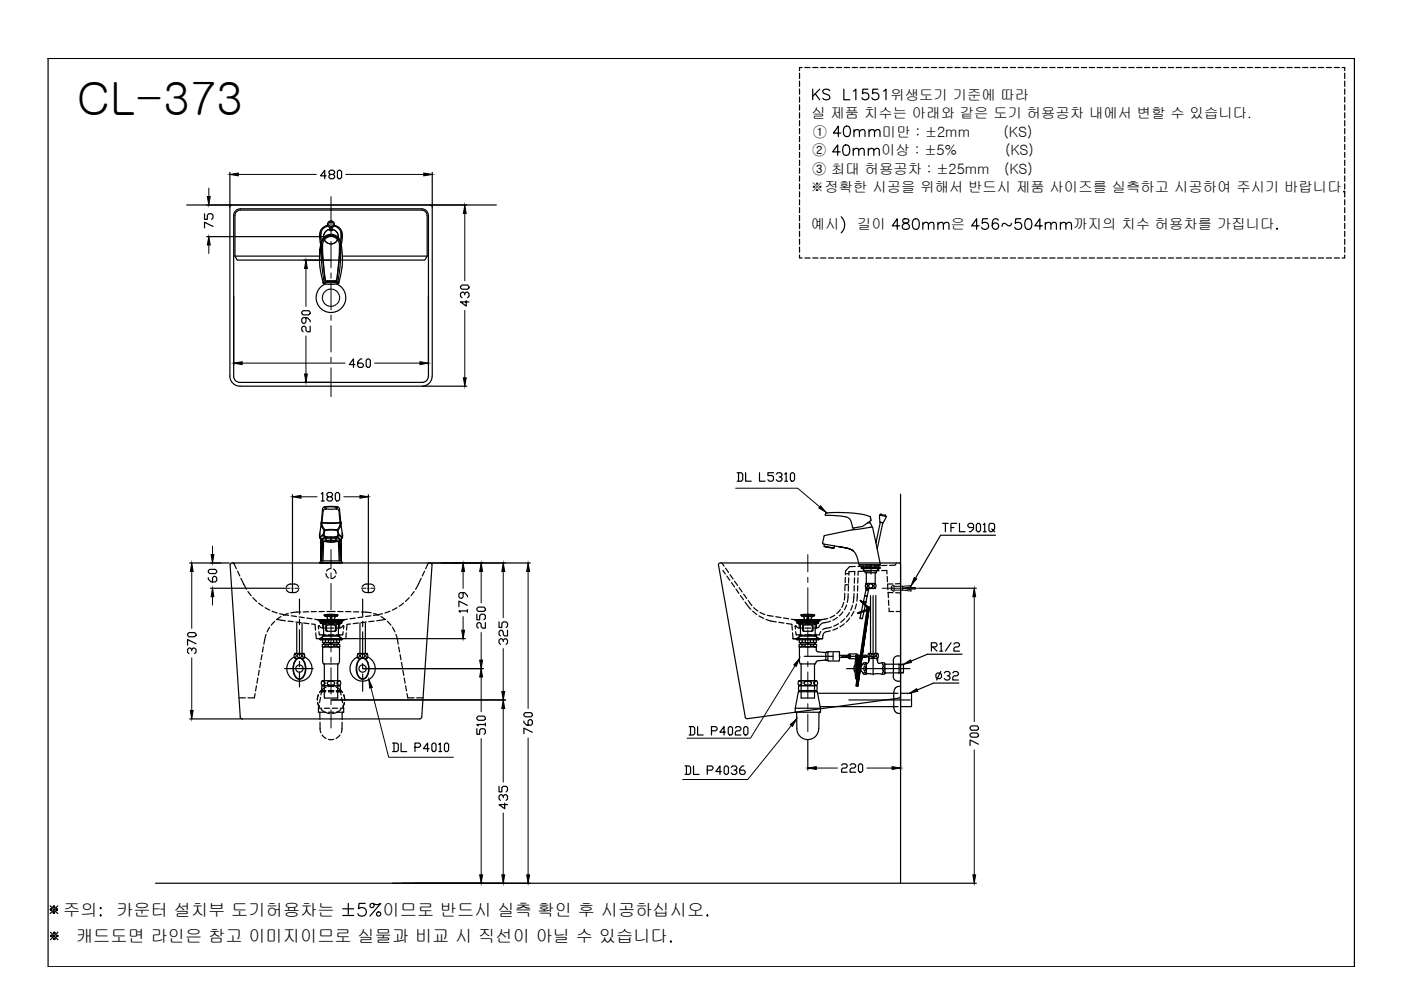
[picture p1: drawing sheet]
<svg xmlns="http://www.w3.org/2000/svg" width="297mm" height="210mm" viewBox="0 0 297 210" stroke-linecap="round" stroke-linejoin="round" font-family="sans-serif">
<g fill="none" stroke="#000" stroke-width=".21">
<path d="M70.2 41.7v6.1M70.2 48.9v1.2M70.2 51.2v5.6M70.2 57.9v1.1M70.2 60.1v5.6M70.2 66.8v1.1M70.2 69.1v5.5M70.2 75.7v1.2M70.2 78v6.1M70.2 116.5v3.9M171.3 117.6v3.7M70.2 121.5v1.1"/>
<path d="M70.2 123.7v5.6M70.2 130.4v1.1M70.2 132.6v5.6M70.2 139.3v1.1M171.3 122.4v1.1M171.3 124.6v5.6M171.3 131.3v1.1M171.3 133.5v5.6M70.2 141.6v5.6M70.2 148.3v1.1M70.2 150.5v3.9M171.3 140.3v1.1"/>
<path d="M171.3 142.5v5.6M171.3 149.2v1.1M171.3 151.4v3.7"/>
</g>
<!-- layer: 0 -->
<g fill="#000" stroke="#000" stroke-width=".21">
<path d="M48.7 37l1.8-.3v.6zM89.8 36.7l1.8 .3-1.8 .3zM44 41.7h.6l-.3 1.8zM44.3 50.2l.3 1.8h-.6zM64.9 55.1l.3 1.8h-.6zM98.5 43.5l.3 1.8h-.6zM49.5 77l1.8-.3v.6zM64.6 79.3h.6l-.3 1.8zM89 76.7l1.8 .3-1.8 .3zM98.2 80.1h.6l-.3 1.8zM44.8 117.6h.6l-.3 1.8zM62 105.3l1.8-.3v.6z"/>
<path d="M76.3 105l1.8 .3-1.8 .3zM174 107.3l1.2 1.3-1.6-.9zM40.7 119.4l.3 1.8h-.6zM45.1 124.7l.3 1.8h-.6zM98.2 119.4l.3 1.8h-.6zM97.9 133.6h.6l-.3 1.8zM102 119.4l.3 1.8h-.6zM101.7 140h.6l-.3 1.8zM106.7 119.4l.3 1.8h-.6zM112 119.4l.3 1.8h-.6zM206.6 124.7l.3 1.8h-.6zM40.4 150.6h.6l-.3 1.8z"/>
<path d="M78.2 144.1l.7 1.6-.5 .2zM102 141.8l.3 1.7h-.6zM106.4 146.6h.6l-.3 1.8zM106.7 148.4l.3 1.8h-.6zM167.5 153.6l1.4-1.2-.9 1.6zM169.5 139.6l-.7 1.7-.5-.3zM191.5 140.9l1.6-1 .2 .5zM192.8 147l1.5-1 .3 .6zM171.3 162.8l1.8-.3v.6zM189.1 162.5l1.8 .3-1.8 .3zM101.7 185.5h.6l-.3 1.8zM106.4 185.5h.6l-.3 1.8z"/>
<path d="M111.7 185.5h.6l-.3 1.8zM206.3 185.5h.6l-.3 1.8z"/>
</g>
<g fill="none" stroke="#000" stroke-width=".21">
<path d="M44.3 39.9v1.8M50.5 37h16.6M73.3 37h16.5M44.3 52v1.7M64.9 56.9v8.1M98.5 45.3v14.2M51.3 77h21.9M64.9 71.2v8.1M79.4 77h9.6M98.5 65.8v14.3M45.1 115.8v1.8M63.8 105.3h3.4"/>
<path d="M72.9 105.3h3.4M156 103.5h13.1l4.7 4M186.2 119.9v1.1M40.7 121.2v12M40.7 139.5v11.1M45.1 126.5v1.8M60.6 124.7h.9M61.8 124.7h.4M62 123.7v2M62.5 124.7h1M68.4 132.3v.9h1.8M68.4 134.6v.8"/>
<path d="M76.7 124.7h.9M77.9 124.7h.4M78.1 123.7v2M78.6 124.7h.9M98.2 121.2v3.6M98.2 130.7v2.9M102 121.2v6.6M102 134.1v5.9M106.7 121.2v9.8M106.7 137.5v9.1M112 121.2v29M206.6 126.5v26.5"/>
<path d="M78.6 145.8l3.8 14.8h13.7M102 143.5v7.4M102 156.6v28.9M106.7 150.2v15.6M112 156.4v29.1M167.8 153.8l-9.3 11.5h-13.8M168.6 141.1l-9.5 15.4h-13.4M206.6 159v26.5M106.7 172.4v13.1M173.1 162.8h4.4M183.8 162.8h5.3"/>
</g>
<g fill="none" stroke="#000" stroke-width=".25">
<path d="M48.7 36.5v7.3M91.6 36.5v7.3M43.8 43.5h5.3M43.8 50.2h24.7M48.7 43.9l.2-.4h.3h42.2l.2 .4v35.8a2.15 2.15 0 0 1-2.1 2.2M48.7 43.9v35.8a2.15 2.15 0 0 0 2.2 2.2M49.8 54.3h18M51 44.3a1.43 1.43 0 0 0-1.5 1.4M51 44.5a1.15 1.15 0 0 0-1.2 1.2M64.4 55.1h5.7M72.6 54.3h18M89.4 44.3a1.43 1.43 0 0 1 1.4 1.4"/>
<path d="M89.4 44.5a1.15 1.15 0 0 1 1.1 1.2M90.8 45.7v34.1M91.3 43.5h7.7M49.5 62.9v14.6M68.4 63.1v.4M68.4 62.6v.4M68.6 62.2l-.1 .2M68.6 64.1l.3 .3M69 61.8l-.3 .2M69 64.5l.3 .2M69.4 61.5l-.3 .1M69.4 64.8l.4 .1"/>
<path d="M69.9 61.3l-.3 .1M69.9 64.9h.4M70.1 61.3h.3M70.6 61.3l.3 .2M70.8 64.8l-.3 .1M71.1 61.5l.3 .3M71.2 64.6l-.3 .2M71.5 61.9l.2 .2M71.6 64.2l-.2 .3M71.8 62.3l.1 .3M71.9 63.8l-.2 .3M72 63.3l-.1 .3"/>
<path d="M72 62.8v.3M64.4 81.1h5.7M89.6 81.9h9.4M40.2 119.4h6.6M49.5 119.4l.6 1.2M62 104.9v20.5M78.1 104.9v20.5M90.8 119.4l-.6 1.2M90.9 119.4h21.5M152.8 119.3a.46 .46 0 0 0-.5 .6M153 119.4l.5 .6M186.4 119.9l-1.2 .1"/>
<path d="M188 119.9h-1.1M190 119.4l-.2 .4-1.2 .1M190.7 119.4l.2 .2M190.9 104.8v82.5h-157.9M44.6 124.7h16M50.4 121.1l.4 1M51.1 122.6l1.2 2.4M52.6 125.4l.6 .9M53.6 126.7l.8 .8M54.8 127.9l.9 .6M55.6 138.8l-.3 1.1M55.8 137.1l-.2 1.1"/>
<path d="M56.2 128.8l1 .6M56.4 134.5l-.5 2.1M57.2 133l-.6 1M57.7 129.6l1.1 .4M58.2 131.7l-.7 .9M59.3 130.1l1.9 .4M59.6 130.7l-.9 .6 1.8 .3M61.1 131.7l1.1 .1M61.1 130.1l-1 .4M61.8 130.6l1.1 .1M62.7 131.9l1.1 .1M63.3 125l-.2 .4-.6 .2h-1.3l-.5-.6"/>
<path d="M63.3 124.4l-.5-.5-1.2-.1-.6 .3-.3 .4M63.4 130.8l1.1 .2M63.7 129.8l-2 .1M64.4 132.1l1.1 .1M65.1 131l1.1 .2M65.4 129.7h-1.1M66.1 132.3l.7 .1 .1 1.2M66.7 131.3l.7 .1M66.9 134.2l.2 1.2h1.1M67.1 129.7h-1.1M67.4 131.4h1.1M67.4 131.4l1 .9h.7"/>
<path d="M67.6 133.9l.2 .7h1.3M68.4 133.2l-.8-.5v.7M68.4 132.4h.7M68.8 129.7h-1.2M68.8 131.4h1.4M68.8 135.4h1.1M69.1 121.6l.1 .5 .5 .4M69.3 129.7h1.7M69.6 132.3h1.2M69.6 132.4h1.2M69.6 134.6h1.2M70.2 120.5l-.5 .2-.4 .4"/>
<path d="M70.2 133.2h.6M70.5 135.4h1.1M70.5 131.4h1.1M70.7 120.7l.4 .3 .2 .6M71.1 122.1l-.3 .4-.6 .2M71.3 132.3h.7v.9M71.4 133.2h.6M71.6 129.7h1.1M72 133.2l.8-.5v.7M72 134.6v.8M72.2 131.4h.8M72.8 133.9l-.2 .7h-1.3"/>
<path d="M73 131.4l-1 1h-.7M73.3 129.7h1.1M73.4 134.2l-.1 1.2h-1.1M73.4 135.4h25.3M73.7 131.3l-.7 .1M74.3 132.3l-.7 .1-.1 1.2M75 129.7h1.1M75.3 131l-1.1 .2M76 132.1l-1.1 .1M76.6 129.8l2.1 .1M77 130.8l-1.1 .2M77.7 131.9l-1.1 .1"/>
<path d="M78.6 130.6l-1.1 .1M79.2 130.1l1.1 .4M79.3 131.7l-1.1 .1M79.4 124.4l-.5-.5-1.2-.1-.7 .3-.2 .4M79.4 125l-.2 .4-.7 .2h-1.2l-.5-.6M80.8 130.7l.9 .6M81.1 130.1l-1.9 .4M81.7 131.3l-1.8 .3M82.1 131.7l.8 .9M82.7 129.6l-1.1 .4M83.2 133l.5 1M83.9 134.5l.5 2.1"/>
<path d="M84.2 128.8l-1 .6M84.5 137.1l.2 1.1M84.8 138.8l.2 1.1M85.5 127.9l-.9 .6M86.8 126.7l-.8 .8M87.8 125.4l-.7 .9M89.3 122.6l-1.2 2.4M90 121.1l-.5 1M153.3 120.9l.5 .8M153.8 120.5l.7 .9M154.1 122.1l.6 .9M154.8 121.8l.6 1"/>
<path d="M155.1 123.5l.6 .9M155.7 123.2l.7 .9M156 124.9l.7 .9M156.7 124.6l.6 .9M157 126.3l.6 .9M157.7 126l.6 .9M158 127.6l1.2 1.6M158.6 127.3l.8 1.1M159.6 129.6l.9 .7M159.8 128.8l.9 .7M160.9 130.6l1 .5M161.1 129.8l1.1 .5"/>
<path d="M162.4 131.3l2.2 .6M162.7 130.5l1.2 .2M164.5 130.8l1.1 .1M165.1 131.9l1.1 .2M166.1 131l1.1 .2M166.8 132.2l1.1 .2 .1 1.2M167.8 131.3l.7 .1M168 134.2l.1 1.2h1.4M168.5 131.4h1.1M168.5 131.4l1 .9M168.7 133.9l.2 .7h1.2M169.5 132.3v.9"/>
<path d="M169.5 133.2l-.8-.5-.1 .7M169.5 132.3v.1M169.5 134.6v.8M169.5 132.4h.7M169.5 133.2h.6M169.9 131.4h1.4M169.9 135.4h1.1M170.2 132.3l-.7 .1M170.6 133.2h1.3M170.6 134.6h1.6M170.7 132.3h1.1M170.7 132.4h1.1"/>
<path d="M171.5 131.4h1.2M171.5 135.4h1.2M172.4 132.3h.7M172.5 133.2h.6M173.1 132.3v.9M173.1 132.3v.1M173.1 134.6v.8M173.2 131.4h.9M174 133.9l-.2 .7h-1.3M174.1 131.4l-1 1h-.7M175.5 131.2l-1.4 .2M176 133.8l-.9 .2-.5 .3-.2 1.1h-1.3"/>
<path d="M176.1 131.7l-1.1 .3a2.56 2.56 0 0 0-1.7 1.1l-.2 .1M176.3 133l-1.9 .5M177 130.4l-1 .6M177.5 130.9l-.9 .6M177.6 133.2l-1 .4M177.8 132.3l-1 .5M178.2 129.3l-.8 .8M178.7 129.7l-.7 .9M178.9 127.7l-.4 1.1M179 132.3l-.9 .6M179.1 131.2l-.9 .7M179.1 125.8l-.1 1.4"/>
<path d="M179.2 124.1l-.1 1.1M179.2 124h.7M179.2 122.4v1.1M179.3 121.7h.7M179.5 128.3l-.5 1M179.8 125.9l-.2 1.8M179.9 124.2l-.1 1.1M180 122.5l-.1 1.1M180 121.9v-.7h1.2v.7M180.1 129.9l-.6 .9M180.2 131l-.8 .9M180.8 128.3l-.4 1.1"/>
<path d="M181.1 129.6l-.6 1M181.1 125.9l-.2 1.9M181.1 124.2v1.1M181.2 122.5l-.1 1.1M181.3 120.1h-1.2l-.8 1v.8M181.6 128l-.3 1.1M181.8 125.9l-.1 1.6M181.9 124.2l-.1 1.1M181.9 122.5v1.1M183 120l-1.1 .1M183 121.1h-1l-.1 .9M183.1 120v1.1"/>
<path d="M184.7 120h-1.1M184.7 121.1h-1.1M186.4 121h-1.1M186.9 121h1.1l.1 .7M188.1 122.2l.1 1.1M188.2 123.9v1.1M188.3 125.6l.1 1.1M188.3 125.6l1 .1M188.4 127.2v1.2M188.5 128.9v.8h1M189.3 123.8h-1.1M189.9 125.7h1"/>
<path d="M190 129.7h.9M190.9 123.7l-1.1 .1M194.9 124.7h12.1M196.6 138.7l-3.4 1.5M50.7 148h1.3M50.9 152l.3 .4h.2h-11.2M54.1 147.1l-.2 .9h-1.3M54.4 145.4l-.2 1.1M54.7 143.7l-.2 1.2M55 142.1l-.2 1.1M55.3 140.4l-.2 1.1M67.5 150.2v.8l.3 .1v1.5"/>
<path d="M67.5 150.2h.7M67.6 149.5l-.1 .7M67.7 151h1.4M67.9 153.1l.1 2.2M68 147.9l-.3 1.1M68.2 146.7h.9M68.2 146.7l-.2 .6M68.3 155.8l.8 .8M68.3 145.4v1h.8M68.8 150.2h1.1M69.1 146.5h-.6l-.3 .2M69.6 156.8h1.2"/>
<path d="M69.6 146.4h1.2M69.6 146.7h1.2M69.6 146.5h1.2M69.7 151h1.1M70.3 148.4h36.9M70.5 150.2h1.1M71.3 146.5h.6l.3 .2M71.3 146.7h.9M71.3 151h1.4M72.1 145.4v1h-.8M72.1 155.8l-.8 .8M72.1 150.2h.7"/>
<path d="M72.2 146.7l.1 .6M72.4 147.9l.2 1.1M72.5 153.1l-.1 2.2M72.7 149.5l.2 1.5-.3 .2-.1 1.4M77 141.8h25.5M85.1 140.4l.2 1.1M85.4 142.1l.2 1.1M85.7 143.7l.2 1.2M86 145.4l.2 1.1M86.3 147.1l.2 .9h1.3M88.3 148h1.4M89.4 152l-.2 .4h-.2"/>
<path d="M168.6 150.2h5.3M169.3 146.7h4l.7 3.5v.8h-5.4v-.8zM169.4 145.4l-.1 .5 .1 .5h3.8l.1-.5-.1-.5M169.6 146.5l-.3 .2M171.3 157v6.3M173 146.5l.3 .2M173.8 151l-.2 3.5a2.32 2.32 0 0 1-2.3 2.3 2.32 2.32 0 0 1-2.4-2.3l-.1-3.5M190.9 147.7v15.6M190.9 147.6l-.4 .4M197.9 144.8l-3.4 1.5M83.2 187.3h29.2M191.1 187.3h15.9"/>
</g>
<!-- layer: 6 -->
<g fill="none" stroke="#000" stroke-width=".25">
<path d="M62.4 139.3a2.68 2.68 0 0 0-1 4.1 2.68 2.68 0 0 0 4.2 0 2.68 2.68 0 0 0-1-4.1M62.5 138.6a.4 .4 0 0 1 .3 .5 .4 .4 0 0 1-.4 .3M62.5 138.5a.9 .9 0 0 0 0 1.1h.5M62.5 138.5h1.9M62.8 139.8a1.13 1.13 0 0 1 1.2-.2 1.13 1.13 0 0 1 .7 1 2.97 2.97 0 0 1-.9 3.3 1.45 1.45 0 0 1-1.6-1.5 3.2 3.2 0 0 1 .6-2.6zM62.8 139.9a.99 .99 0 0 1 1.1-.3 .99 .99 0 0 1 .6 .9 2.75 2.75 0 0 1-.8 3.4 1.49 1.49 0 0 1-1.5-1.7l.1-1.3zM62.9 132.1v6.4M64 132.1v6.4M64.4 138.5a.9 .9 0 0 1 0 1.1h-.5M64.5 138.6a.4 .4 0 0 0-.4 .5 .4 .4 0 0 0 .4 .3M75.8 139.3a2.68 2.68 0 0 0-1 4.1 2.68 2.68 0 0 0 4.2 0 2.68 2.68 0 0 0-1-4.1M75.9 138.6a.4 .4 0 0 1 .3 .5 .4 .4 0 0 1-.4 .3"/>
<path d="M75.9 138.5a.9 .9 0 0 0 0 1.1M76 138.5h1.8M76 139.6h.4M76.2 139.8a1.13 1.13 0 0 1 1.2-.2 1.13 1.13 0 0 1 .7 1 2.97 2.97 0 0 1-.9 3.3 1.45 1.45 0 0 1-1.6-1.5 3.2 3.2 0 0 1 .6-2.6zM76.2 139.9a.99 .99 0 0 1 1.1-.3 .99 .99 0 0 1 .6 .9 2.75 2.75 0 0 1-.8 3.4 1.49 1.49 0 0 1-1.5-1.7l.1-1.3zM76.3 132.1v6.4M77.5 132.1v6.4M77.8 138.5a.9 .9 0 0 1 0 1.1h-.4M77.9 138.6a.4 .4 0 0 0-.4 .5 .4 .4 0 0 0 .4 .3M181.5 139.6v4.3M181.5 139.6l-.2 1.7 .1 2.6M181.6 139.5l-.1 .1"/>
<path d="M181.6 139.5v4.5v-4.4M181.6 139.6h.4M181.6 139.7h.4M181.6 139.8h.4M181.6 139.9h.4M181.9 139.5h-.3M182 139.5h.1v4.5h-.1M182 139.5v4.5M184.1 138.6a.4 .4 0 0 1 .4 .5 .4 .4 0 0 1-.4 .3M184.2 138.5a.9 .9 0 0 0 0 1.1M184.2 140v.2M184.2 139.6v.7"/>
<path d="M184.2 138.5h1.9M184.2 139.6h1.9M184.3 139.6v.4M184.6 126.3v12.2M185.1 126.3v16.8M185.7 126.3v12.2M185.9 139.6v.4M186.1 138.5a.9 .9 0 0 1 0 1.1M186.1 139.6v.9l.4 .2M186.1 140h-.2l.2 .2M186.1 138.6a.4 .4 0 0 0-.3 .5 .4 .4 0 0 0 .3 .3M190.4 139.1a.98 .98 0 0 0-1 .9"/>
<path d="M190.4 139.1h.5M179.5 141.8h13.4M181.3 141l-.3 .7 .3 .8M181.5 143.9h.5M181.6 142.2h.4M181.6 142.1h.4M181.6 142h.4M181.6 141.9h.4M181.6 142.8h.4M181.6 142.7h.4M181.6 142.6h.4M181.6 142.5h.4"/>
<path d="M181.6 142.4h.4M181.6 142.3h.4M181.6 142.9h.4M181.6 143.6h.4M181.6 143.5h.4M181.6 143.2h.4M181.6 143.1h.4M181.6 143h.4M181.6 143.4h.4M181.6 143.3h.4M181.6 143.8h.4M181.6 143.7h.4"/>
<path d="M181.6 143.9h.4M181.6 141.2h.4M181.6 141.3h.4M181.6 141.4h.4M181.6 141.5h.4M181.6 141.6h.4M181.6 141.7h.4M181.6 141.8h.4M181.6 140.9h.4M181.6 141h.4M181.6 141.1h.4M181.6 140.2h.4"/>
<path d="M181.6 140.1h.4M181.6 140h.4M181.6 140.3h.4M181.6 140.4h.4M181.6 140.6h.4M181.6 140.5h.4M181.6 140.7h.4M181.6 140.8h.4M181.9 144h.1M182.1 142.2h.4M182.1 141.3h.4M183.1 142.9l.3-.4 .2 .4"/>
<path d="M183.2 141.3a.42 .42 0 0 1 .4 .4 .42 .42 0 0 1-.4 .5l-.1-.5zM183.6 140.5l-.2 .5-.3-.4M183.7 142.8v-2.2a.69 .69 0 0 0-1 .5l-.2 .1v1.1l.5 .5a.48 .48 0 0 0 .7 .1M183.7 142.8h.1M183.7 140.7h.1M183.8 142.8h.1M183.8 140.7h-.1M183.9 140.7h-.1M184.2 140.3l-.4 .4M186.5 140.6l.7-.1 .4 .2v2.1v-.1h3.9l.1-1.8M187.1 140.5l.2 .6 .2-.5M187.2 141.3a.42 .42 0 0 1 .3 .4 .42 .42 0 0 1-.3 .5l-.1-.5z"/>
<path d="M187.5 142.9l-.2-.5-.2 .6M187.6 142.8l-.4 .2-.8-.2-2.7 .1M187.6 140.8l4 .1M189.4 143.4a1.12 1.12 0 0 0 1.5 1M189.4 140v3.5M190.5 140.8l1.1 .1M190.6 140.8v1.9M191.6 142.6l-1.1 .1"/>
<circle cx="63.5" cy="139" r=".45"/>
<circle cx="76.9" cy="139" r=".45"/>
<circle cx="185.1" cy="139" r=".45"/>
<circle cx="63.5" cy="141.7" r=".77"/>
<circle cx="76.9" cy="141.7" r=".77"/>
</g>
<!-- layer: 3 -->
<g fill="none" stroke="#000" stroke-width=".25">
<path d="M169.5 15.5v1.1M169.5 17.2v1.1M169.5 18.9v1.1M170.1 14.3h-.6v.7M170.6 14.3h1.1M172.3 14.3h1.1M174 14.3h1.1M175.7 14.3h1.1M177.3 14.3h1.1M179 14.3h1.1M180.7 14.3h1.1M182.4 14.3h1.1"/>
<path d="M184 14.3h1.2M185.7 14.3h1.1M187.4 14.3h1.1M189.1 14.3h1.1M190.7 14.3h1.1M192.4 14.3h1.1M194.1 14.3h1.1M195.8 14.3h1.1M197.4 14.3h1.2M199.1 14.3h1.1M200.8 14.3h1.1M202.5 14.3h1.1"/>
<path d="M204.1 14.3h1.1M205.8 14.3h1.1M207.5 14.3h1.1M209.2 14.3h1.1M210.8 14.3h1.2M212.5 14.3h1.1M214.2 14.3h1.1M215.9 14.3h1.1M217.5 14.3h1.2M219.2 14.3h1.1M220.9 14.3h1.1M222.6 14.3h1.1"/>
<path d="M224.2 14.3h1.2M225.9 14.3h1.1M227.6 14.3h1.1M229.3 14.3h1.1M230.9 14.3h1.2M232.6 14.3h1.1M234.3 14.3h1.1M236 14.3h1.1M237.7 14.3h1.1M239.3 14.3h1.1M241 14.3h1.1M242.7 14.3h1.1"/>
<path d="M244.3 14.3h1.2M246 14.3h1.1M247.7 14.3h1.1M249.4 14.3h1.1M251.1 14.3h1.1M252.7 14.3h1.1M254.4 14.3h1.1M256.1 14.3h1.1M257.7 14.3h1.2M259.4 14.3h1.1M261.1 14.3h1.1M262.8 14.3h1.1"/>
<path d="M264.4 14.3h1.2M266.1 14.3h1.1M267.8 14.3h1.1M269.5 14.3h1.1M271.2 14.3h1.1M272.8 14.3h1.2M274.5 14.3h1.1M276.2 14.3h1.1M277.8 14.3h1.2M279.5 14.3h1.1M281.2 14.3h1.1M282.9 14.3h1.1"/>
<path d="M284.6 14.3h.5v.7M285.1 15.5v1.1M285.1 17.2v1.1M285.1 18.9v1.1M169.5 20.6v1.1M169.5 22.2v1.2M169.5 23.9v1.1M169.5 25.6v1.1M169.5 27.2v1.2M169.5 28.9v1.1M169.5 30.6v1.1M169.5 32.3v1.1"/>
<path d="M169.5 34v1.1M169.5 35.6v1.2M169.5 37.3v1.1M169.5 39v1.1M285.1 20.6v1.1M285.1 22.2v1.2M285.1 23.9v1.1M285.1 25.6v1.1M285.1 27.2v1.2M285.1 28.9v1.1M285.1 30.6v1.1M285.1 32.3v1.1"/>
<path d="M285.1 34v1.1M285.1 35.6v1.2M285.1 37.3v1.1M285.1 39v1.1M169.5 54.1v.6h.6M169.5 40.6v1.2M169.5 42.3v1.1M169.5 44v1.1M169.5 45.7v1.1M169.5 47.4v1.1M169.5 49v1.2M169.5 50.7v1.1"/>
<path d="M169.5 52.4v1.1M170.6 54.7h1.1M172.3 54.7h1.1M174 54.7h1.1M175.7 54.7h1.1M177.3 54.7h1.1M179 54.7h1.1M180.7 54.7h1.1M182.4 54.7h1.1M184 54.7h1.2M185.7 54.7h1.1M187.4 54.7h1.1"/>
<path d="M189.1 54.7h1.1M190.7 54.7h1.1M192.4 54.7h1.1M194.1 54.7h1.1M195.8 54.7h1.1M197.4 54.7h1.2M199.1 54.7h1.1M200.8 54.7h1.1M202.5 54.7h1.1M204.1 54.7h1.1M205.8 54.7h1.1M207.5 54.7h1.1"/>
<path d="M209.2 54.7h1.1M210.8 54.7h1.2M212.5 54.7h1.1M214.2 54.7h1.1M215.9 54.7h1.1M217.5 54.7h1.2M219.2 54.7h1.1M220.9 54.7h1.1M222.6 54.7h1.1M224.2 54.7h1.2M225.9 54.7h1.1M227.6 54.7h1.1"/>
<path d="M229.3 54.7h1.1M230.9 54.7h1.2M232.6 54.7h1.1M234.3 54.7h1.1M236 54.7h1.1M237.7 54.7h1.1M239.3 54.7h1.1M241 54.7h1.1M242.7 54.7h1.1M244.3 54.7h1.2M246 54.7h1.1M247.7 54.7h1.1"/>
<path d="M249.4 54.7h1.1M251.1 54.7h1.1M252.7 54.7h1.1M254.4 54.7h1.1M256.1 54.7h1.1M257.7 54.7h1.2M259.4 54.7h1.1M261.1 54.7h1.1M262.8 54.7h1.1M264.4 54.7h1.2M266.1 54.7h1.1M267.8 54.7h1.1"/>
<path d="M269.5 54.7h1.1M271.2 54.7h1.1M272.8 54.7h1.2M274.5 54.7h1.1M276.2 54.7h1.1M277.8 54.7h1.2M279.5 54.7h1.1M281.2 54.7h1.1M282.9 54.7h1.1M285.1 54.1v.6h-.5M285.1 40.6v1.2M285.1 42.3v1.1"/>
<path d="M285.1 44v1.1M285.1 45.7v1.1M285.1 47.4v1.1M285.1 49v1.2M285.1 50.7v1.1M285.1 52.4v1.1M71.3 60.2a3.1 3.1 0 0 1 1.4 4.8 3.1 3.1 0 0 1-5 0 3.1 3.1 0 0 1 1.3-4.8M67.7 135.4h4.9M67.8 131.5h4.8M67.8 131.5l.2 .1M67.8 131.4v.1M67.8 131.4h.1"/>
<path d="M67.8 131.4h4.8M67.9 135.6h4.6M67.9 135.5v.1M67.9 131.6v.1M67.9 131.7l.1 .1M67.9 132.1h.1M67.9 131.6h.1M67.9 131.6h4.5M67.9 132.2h4.5M68 131.9l-.1 .2M68 132h4.4M68.2 131.8v.2"/>
<path d="M68.3 137l.3 .2 .3-.2M68.4 136.2h.6M68.4 135.7l.1 .6h3.3M68.6 132.2v2.7l-.9 .5M68.6 134.6l.1 .3M68.6 134.9h3.1M68.6 134.7h3.1M68.6 136.3v.3h3.1v-.3M68.7 130.4l1.5-.2 1.4 .2M68.9 136.7l-.4-.1-.2 .1v.4M69 135.7v.5h.7M69.2 130.7l.3 .4-.2 .3"/>
<path d="M69.3 132.5l-.2 .2v.9l.2 .2M69.3 132.5h1.8l.2 .2-.1 1.1h-1.9M69.5 132.5l-.3 .2v.9l.3 .2M69.6 137.1l.5 .1M69.6 136.7h-.7v.4h.7M69.6 136.7v.4M69.6 136.2h1.1M69.7 135.7v.5M70 130.7l-.9-.1 .1 .1M70 130.7h.4M70 130.7v.7M70.1 130.6v.6"/>
<path d="M70.1 136.6l-.5 .1M70.2 137.2l-1.8 .1M70.2 137.2h1.5M70.2 136.6l.6 .1M70.2 130.6l.1 .6M70.3 131.2h-.2v.2M70.3 131.2l-.1 .2M70.4 130.7l.9-.1-.4 .5 .2 .3M70.4 130.7v.7M70.7 135.7v.5M70.8 137.1l-.6 .1M70.8 136.7h.6v.4h-.6z"/>
<path d="M70.9 132.5l.2 .2v.9l-.2 .2M71.4 136.2h.6M71.4 135.7v.5h-.7M71.4 136.7l.5-.1 .1 .5M71.4 137l.3 .2 .3-.2M71.6 130.4h-2.9l.1 .2h2.7l.1-.2M71.7 132.2v2.7M71.7 134.6v.3M71.7 134.9l.9 .5M71.8 137.2l.2 .1v2.9l-.2 .6h-3.2l-.2-.6v-2.9M72 135.7v.5l-.2 .1M72.1 131.8v.2"/>
<path d="M72.4 131.9v.2M72.4 132.1h.1M72.4 131.6h.1M72.4 131.6v.1M72.4 131.7l-4.4 .1M72.5 135.5v.1M72.6 131.4v.1M72.6 131.5l-.2 .1M168.8 135.4h4.9M168.9 131.5h4.8M168.9 131.4v.1M168.9 131.5l.2 .1"/>
<path d="M168.9 131.4h.1M168.9 131.4h4.7M169 135.6l4.5 .1M169 135.5v.1M169 131.7v.1M169 131.6v.1M169 131.6h.1M169 132.1h.1M169 131.6h4.5M169 132.2h4.5M169 131.9v.1M169.3 131.8v.2"/>
<path d="M169.4 136.7l.3-.1 .3 .1M169.4 137l.3 .2 .3-.2M169.4 136.7v.4M169.5 136.2h.6M169.5 135.7l.1 .6h3.3M169.5 137.3l3.5-.1 .1 .8 .4 .2M169.5 137.3v2.9l.2 .6h3.2M169.7 134.6l.1 .3M169.7 132.2v2.7M169.7 136.3v.3h3.1M169.7 134.9h3.1M169.7 134.7h3.1"/>
<path d="M169.7 134.9l-.9 .5M169.8 130.4l1.5-.2 1.4 .2M170 136.7v.4h.7M170 136.7h.7M170.1 135.7v.5h.6M170.2 133.6l.2 .2M170.2 132.7v.9M170.4 132.5l-.2 .2M170.4 132.5h1.8l.2 .2-.1 1.1h-1.9M170.5 131.3l-.2 .1M170.5 139.2h6.1M170.5 132.5l-.2 .2v.9l.2 .2"/>
<path d="M170.7 137.1l.5 .1M170.7 136.7v.4M170.7 136.2h1.1M170.7 135.7v.5M171.1 130.7l-.9-.1 .3 .4v.3M171.1 130.7l1.3-.1-.2 .1M171.1 130.7v.7M171.2 131.4v-.2h.2l-.1 .2M171.2 130.6v.6M171.2 136.6l-.5 .1M171.3 136.6l.6 .1M171.3 130.6l.1 .6"/>
<path d="M171.4 130.7v.7M171.8 135.7v.5h.7v-.5M171.9 137.1l-.6 .1M171.9 136.7v.4h.6v-.4M171.9 136.7h.6M172 132.5l.2 .2v.9l-.2 .2M172.3 130.7l-.3 .4 .2 .3M172.5 136.2h.6M172.5 136.7l.5-.1 .1 .5M172.5 137l.3 .2 .3-.2M172.7 130.4h-2.9l.1 .2h2.7l.1-.2M172.8 137.2h.1"/>
<path d="M172.8 134.9l.9 .5h-4.9M172.8 134.6v.3M172.8 132.2v2.7M172.8 136.3v.3M173.1 135.7v.5l-.2 .1M173.2 131.8v.2M173.5 138.2l1.4 .2M173.5 131.9v.2M173.5 132h-4.4l-.1 .1M173.5 131.6h.1M173.5 132.1h.1M173.5 131.6v.1"/>
<path d="M173.5 131.7l-4.4 .1M173.6 135.6l-.1 .1M173.6 135.5v.1M173.6 131.4h.1M173.7 131.5l-.2 .1M173.7 131.4v.1M174.9 139.9l.3 .1M174.9 140l-1.5 .1M175.2 138.3l-.3 .1M175.2 140l.4 .1 2.3 .1 .1-.2-.1-1.8h-2.4v1.9M175.5 138.3h-.4v1.7h.4M175.5 138.3h-.3"/>
<path d="M176.6 138.4v1.5M178 138.9h2.2M178 139.4h2.2M178.4 139.2h7M179.8 139.4l.4 .3h1.3M180.1 139.4h.1M180.1 138.9h.1M180.2 138.9h-.1M180.2 138.9h.1M180.2 138.9v.5M180.2 138.6l-.4 .3M180.2 138.6h1.3"/>
<path d="M181.5 139v-.1l2.2 .1-.1 .4h-2.1M181.5 139.3v.1M181.5 139v.3M181.5 138.6l.4 .3M181.5 139.4h.1M181.6 138.9h.1M181.6 138.9h-.1M181.6 139.4h.1M181.9 139.4l-.4 .3M68.8 140.8v7.2h2.8v-7.2M169.9 140.8v7.2h2.8v-7.2M173 140.4l-.1 .4"/>
<path d="M173.4 140.1l-.4 .3M10.6 192.1l1.6 1.6M10.7 192.9l.1 .1M10.7 192.8l.2 .2v-.2l-.2 .2v-.2h.2M10.7 193h.2M10.7 192.8l.2 .2M10.8 192.8l.1 .1M10.8 192.8l-.1 .2 .2-.1-.1-.1v.2l.1-.1h-.2l.1-.1 .1 .1M10.8 192.8v.2zM10.9 192.8l-.2 .1M10.9 192.8l-.1 .2M11.3 193.5l.1 .1"/>
<path d="M11.3 193.4h.2v.2h-.2v-.2l.2 .2h-.2l.2-.2v.2l-.1-.2M11.3 193.5h.2zM11.3 192.3h.2zM11.3 192.3l.2-.1h-.2l.2 .1v-.1l-.1 .1M11.3 193.4h.2M11.3 193.4v.2l.2-.2M11.3 192.3v-.1l.2 .1M11.3 193.5l.2 .1M11.3 192.3h.2M11.4 192.2l.1 .1M11.4 193.4l.2 .1-.2 .1v-.2l-.1 .1h.3M11.4 192.1l-.1 .2"/>
<path d="M11.5 192.2l-.2 .1M11.5 193.5l-.1 .1M11.6 192.3l-.2 .1-.1-.1h.3l-.2-.2v.3l.1-.2h-.2l.1 .2M12 192.9h.1zM12 192.8h.1v.2l-.1-.2v.2l.1-.2M12 192.8l.1 .2M12 193h.1M12 192.8l.1 .1M12.1 192.8v.2l-.2-.1 .2-.1v.2l-.2-.1h.3l-.1-.1-.2 .1M12.1 192.8l-.1 .1M12.1 192.8l-.1 .2M12.2 192.9l-.1 .1"/>
<path d="M12.2 192.1l-1.6 1.6M21.4 192.4l.1 .2-.1 .1-.2-.1zM21.4 194l.1 .1-.1 .1-.2-.1zM72.7 192.7h2.3M72.7 194.1h2.3M73.8 191.5v2.4M77.4 191.5h-1.3l-.1 1.2a.96 .96 0 0 1 1.4 0 .96 .96 0 0 1-.1 1.4 .96 .96 0 0 1-1.4-.4M79.1 191.5l.2 .3a.51 .51 0 0 1-.6 .6l-.3-.2a.53 .53 0 0 1 .3-.6 .53 .53 0 0 1 .6 .1 1.35 1.35 0 0 0 1.4-.2l-2.3 2.7M149.9 194.1l.1-.1 .1 .1-.1 .1z"/>
<circle cx="70.2" cy="50.2" r="1.56"/>
<circle cx="10.8" cy="192.9" r=".14"/>
<circle cx="11.4" cy="193.5" r=".14"/>
<circle cx="11.4" cy="192.3" r=".14"/>
<circle cx="12" cy="192.9" r=".14"/>
<circle cx="80.3" cy="193.8" r=".46"/>
</g>
<!-- layer: 4 -->
<g fill="none" stroke="#000" stroke-width=".25">
<path d="M67.3 148.9l.4 1.1M67.3 149l.3 .7M67.5 147.3l-.2 1.1M68.1 150.4l.7 .5 1.1 .4M68.3 146.2l-.6 .6M68.3 144.4l.4 .1M68.3 144.3l-.2 .5 .2 .6M68.4 144.3h3.2a.58 .58 0 0 1 .6 .4 .58 .58 0 0 1-.2 .7h-3.6h3.6M68.7 144.5l.1 .2M68.9 144.7a.55 .55 0 0 1-.6 .6M69.1 145.7l-.8 .5-.5 .6M69.6 145.6h1.1"/>
<path d="M69.9 145.3h.6M69.9 145.3a.45 .45 0 0 1-.5-.6 .45 .45 0 0 1 .6-.3 .57 .57 0 0 1 .7 .1 .57 .57 0 0 1 .1 .6l-.3 .2M71.3 145.7l.7 .5 .6 .6-.5-.6M71.5 144.7a.52 .52 0 0 0 .6 .6M71.7 144.5l-.2 .2M72.1 144.4l-.4 .1M72.3 150.4l-.7 .5-1.1 .4M72.9 147.3l.2 1.1M73 149l-.2 .7M73 148.9l-.4 1.1M169.4 144.4a.49 .49 0 0 1 .6 .4 .49 .49 0 0 1-.6 .5M169.4 144.3h1.9z"/>
<path d="M169.4 144.3l-.2 .5 .2 .6M169.5 145.4h3.6M170.5 145l.2 .2M170.7 144.5l-.2 .2v.3M170.7 144.5l.4-.1a.65 .65 0 0 1 .9 .6M171.3 144.3h1.8zM172 145l-.6 .3-.7-.1M173.1 144.3l.2 .5-.2 .6h-3.7M173.2 144.4a.49 .49 0 0 0-.7 .4 .49 .49 0 0 0 .7 .5M173.3 147h17.1M173.9 149.8h16.5M180 148.4h13"/>
<path d="M189.5 146.9v3.1a1.25 1.25 0 0 0 1.4 1.3M190.9 145.5a1.25 1.25 0 0 0-1.4 1.3M190.9 147h2.4v2.8h-2.4"/>
</g>
<!-- layer: 5 -->
<path d="M10.2 12.4h277v192.6h-277z" fill="none" stroke="#000" stroke-width=".25"/>
<!-- layer: 1 -->
<g fill="none" stroke="#000" stroke-width=".25">
<path d="M39.6 43.5h65.6M49.5 45.7v34M49.8 45.7v8.6l.5 .8h39.8l.5-.8v-8.6M51 44.3h38.4M51 44.5h38.4M70.2 51.7h-.1M49.5 79.8a1.3 1.3 0 0 0 1.4 1.3h38.6a1.3 1.3 0 0 0 1.3-1.3M90.8 79.8h.1M50.9 81.9h38.6M49.3 119.4l.3 .2M70.2 119.4h.1M152.4 119.9l5.6 32.2"/>
<path d="M152.8 119.4h37.9M190.9 119.6v28M211.1 113.5h-11.7l-5.3 9.1M50.9 152l-2.1-32.3 .2-.3h42.2l.4 .3-2.2 32.3M51.4 152.4h37.6M190.6 148l-32.2 4.4"/>
</g>
<path d="M69.9 48.6a1.56 1.56 0 0 1 1.8 1.4 1.56 1.56 0 0 1-1.5 1.7M70.4 48.6a1.56 1.56 0 0 0-1.8 1.4 1.56 1.56 0 0 0 1.5 1.7M184.7 119.7v2.1M187 124.7h7.8M189.1 124.3l.4-.2v1.2l-.6-.4 .2 .1v-.5h-.2zM189.5 124.3h1.9M189.5 125.1h1.9M191.4 124.3v.8M191.4 124.3l1.8-.2-.1 .3-1.7 .3 1.7 .3 .1 .3-1.8-.2M192.3 124.6h1.7v.3h-1.6" fill="none" stroke="#000" stroke-width=".21"/>
<!-- layer: 7 -->
<g fill="none" stroke="#000" stroke-width=".25">
<path d="M67.7 54.7l.3-3.3a17.6 17.6 0 0 0 .5 8.6M68 51.4h.1M68.1 49.3l-.2 .7 .2 .8M68.1 51.8a3.3 3.3 0 0 0 .2 2.1v.1M68.3 54l.7 5.4M68.3 54h.1M68.5 60l.1 .1M68.5 60h.1M68.7 50.3a2.06 2.06 0 0 1 2.2-.5 2.06 2.06 0 0 1 1.3 1.9 35.3 35.3 0 0 1-.6 8.2h-2.8a29.2 29.2 0 0 1-.6-8.8zM68.7 50.6a1.96 1.96 0 0 1 3 0M69 59.4l.1 .1h2.1l.2-.1M69 59.5l.1 .1 .5 .1 1.6-.1"/>
<path d="M69 59.4l-.6-5.7a4 4 0 0 1 .3-2.8 1.79 1.79 0 0 1 2-.7 1.79 1.79 0 0 1 1.3 1.7l-.2 3.7-.4 3.8M69 59.5h.1M69 59.4v.1M69.2 48l.3-.1a1.85 1.85 0 0 0-1.5 2.2v1.3M69.5 47.8a2.19 2.19 0 0 0-1.7 2.7l.2 1.4M69.9 50a1.96 1.96 0 0 0-1.8 1.8M69.9 48.7v.1l.3 .1 .2-.1v-.1M69.9 48.2v.6M70.2 48.3l.3-.1zM70.2 47a.48 .48 0 0 1 .4 .7 .48 .48 0 0 1-.7 .2 .48 .48 0 0 1 .1-.8h.2M70.4 50a2.14 2.14 0 0 1 1.8 2.7l-.1 1.2M70.4 48.2v.6"/>
<path d="M70.5 48.2a.73 .73 0 0 0 .1-1.2 .73 .73 0 0 0-1.1 .3 .73 .73 0 0 0 .7 1M70.9 47.8a2.36 2.36 0 0 1 1.6 3.1l-.1 1M71.1 48l-.3-.1a1.86 1.86 0 0 1 1.5 2.2v1M71.2 59.6h.1M71.4 59.4l-.1 .2M71.8 60l-.1 .1M71.8 60h.1M72 54l-.6 5.4M72 54h.1M72.1 53.9h.1M72.1 53.9l-.1 .1M72.3 51.1v.1"/>
<path d="M72.3 49.3l.1 .7-.1 .7M72.3 51.4l.3 3.3M72.3 51.4h.1M72.3 51.4v-.2v.2M72.6 54.7l-.1 1.9-.7 3.4M68.6 60.1h.1M68.7 60.1h.1M71.7 60.1h.1M71.7 60.1l-1.5 .2-1.5-.2M67.7 113.6h.1M67.7 113.6l.1 .5M67.8 119.3h4.8"/>
<path d="M67.8 113.2h.1M67.8 113.2l-.1 .4 .1-.4M67.8 114.1h.1M67.8 114.1l.3 .4M68 117.4v1.5v-1.5M68.1 115.8v1zM68.1 116.8l-.1 .6zM68.1 114.8v.3v-.3M68.1 115.5v.3v-.3M68.1 115.1v.4v-.4M68.1 114.5h.1M68.1 114.5v.3v-.3"/>
<path d="M68.1 111l.1 .7M68.1 114.5l.2 .1M68.1 111h.1M68.1 111l-.3 2.2M68.1 114.4h.1M68.1 114.4v.1M68.1 110.9h.1M68.1 110.9v.1M68.2 110.8h.1M68.2 111.7h.1M68.2 111.7l.5 .8 .2-.2M68.3 110.8l.1 .8 .5 .7"/>
<path d="M68.3 110.8h3.8M68.3 110.8h.1M68.3 119.4h.1M68.3 114.5l.9 .1M68.3 114.5l-.1 .1M68.3 114.6h.1M68.3 114.6l.1 .1M68.3 110.8l1 .2 2.7-.2M68.3 114.6l.2 .2M68.3 114.7l.1 .1M68.4 114.8l-.1 4.1M68.4 114.8h.1"/>
<path d="M68.4 108l-.3 2.6 .2 .2M68.4 109.3l-.1 1.5M68.5 114.8v4.1M68.5 113.4l.1 .1M68.5 113.4l-.7 .5-.1-.3M68.5 114.8l.9 .1M68.7 113.4l.3 .4h1.2M68.7 113.4l.2-.9h2.6l.2 .9-.2 .3-1.3 .1M68.7 113.4h.1M68.7 112.5l-.2 .9M68.8 113.9l-.7 .5M68.8 113.9l-.2-.4-.8 .6"/>
<path d="M68.8 113.9l.2 .1-.7 .5M68.9 112.3h2.6M69 114h2.4M69.1 114.3l.1-.2h1h1l.1 .2M69.1 114.2v.2M69.2 114.8a2.64 2.64 0 0 0 2 0M69.2 114.5v-.2v.5M69.2 114.6l1-.1 1 .1M69.2 114.8l1-.2 1 .2M69.3 114.7l.9-.1 .9 .2a2.33 2.33 0 0 1-1.8 0zM70.2 113.8v1.1M71.2 114.5v-.2v.5"/>
<path d="M71.3 114.2v.2M71.4 114l.7 .5M71.5 112.3l.1 .2M71.6 113.9l.7 .6M71.6 113.9l-.2 .1M71.6 112.5l.3 .9M71.8 113.5l-.2 .4M71.8 113.5l.8 .6M71.9 114.8v4.1M71.9 113.4l-.1 .1M71.9 113.4l.7 .5v-.3M71.9 114.8l-1 .1"/>
<path d="M72 110.9h.1M72 109.3l.1 1.5M72 114.7l-.1 .1M72 108l.2 2.6-.1 .2M72 114.8l.1 4.1M72 114.8h.1M72 114.6h.1M72 114.7v.1M72.1 110.8l-.1 .8-.5 .7M72.1 114.5h.1M72.1 110.8h.1M72.1 114.5l-.9 .1"/>
<path d="M72.1 111.7l-.5 .8M72.1 111.7h.1M72.2 110.8h.1M72.3 110.9h.1M72.3 110.9v.1M72.3 111l-.2 .7M72.3 114.8v.3v-.3M72.3 114.5h.1M72.3 114.5v.3v-.3M72.3 111h.1M72.3 111l.3 2.2M72.3 114.5l-.3 .1"/>
<path d="M72.3 115.5v.3v-.3M72.3 116.1v.7zM72.3 115.8v.3v-.3M72.3 115.1v.4v-.4M72.3 116.8v.6zM72.3 118.9h-4.3l-.2 .4 4.5 .1M72.3 118.9v-1.5v1.5M72.3 118.9l.3 .5h-2.4M72.6 113.2h.1M72.6 114.1h.1M72.6 113.2v.4zM72.6 113.6h.1"/>
<path d="M72.6 113.6v.3l-.3 .6M174.7 115.8l1.9 .4M174.7 115.8l2.1 .4M174.9 115.9h.1M175 115.9l1.6 .3M175.1 108.8l-.1 .3 .1 .2M175.2 108.7a23 23 0 0 1 9.3 .9l.2 .7-1.8 1.3-2.1 .4-.3-1.4a1.44 1.44 0 0 0-1.1-1l-4.3-.3M175.2 108.7l-.1 .1M176.8 116.2h-.2M176.9 115.7l-2.1-.3-.1 .4M177.9 115.9l1.5 .3zM177.9 115.9l-1-.2-.1 .5"/>
<path d="M179.4 116.2l1.5 .6zM181 111.9v.4M182.2 119.7v.3h4.4v-.3M183.9 110.9l.6-.1 .4 .9M185.7 115.1l1 4.6h-4.6a5 5 0 0 0-1.2-2.9M186.5 109.2l.1 1.5M186.5 109.2l1.4 .3-.2-.2M186.6 110.7h.1M186.6 110.7l.6 .1M186.6 110.8l.6 .1M186.6 110.8l-.9 4.3-.8-3.4-4.2 .6-5.9 1.3-.4 1.5 .1 .2 .3 .1M186.8 109.1l.9 .2"/>
<path d="M186.8 109.1h.1M186.8 109.1l-.3 .1M187.2 110.8l-1.2 5.6M187.7 109.3h.1M187.9 109.5l-.7 1.3M70.2 132.3h.1M182.2 129.9l-.4 .2 .8-.2M182.2 129.9l-.4 .2M182.3 131l.6 .1M182.3 131l.8-3.4 .5 .1-.7 3.4M182.4 127.3l.2 .3M182.4 127.3l.6 .4"/>
<path d="M182.6 120.3h4v.1l-.1 .2h-3.8zM182.6 127.6l1.3 1.3M182.7 127.6l1.1 1.1M182.7 129.8h.1M182.9 120.6l.2 .2M183.1 120.8l.2 .2M183.1 127.6h.1M183.1 127.9l.5 .4zM183.2 129.6h.1M183.3 129.6l-.5 .2M183.3 129.6l-.6 .2M183.3 121l.1 .1"/>
<path d="M183.3 121h2.7M183.4 126.3v.1M183.4 121.1v.3h2.4v-.3M183.5 128.3h.1M183.5 128.2l.6 .5M183.6 127.7h-.1M183.6 123.8a.46 .46 0 0 1 .3 .4 .46 .46 0 0 1-.3 .5M183.7 124.8l-.1 .2 .5 .1 .1-.3M183.7 125v.1M183.7 123.7a.9 .9 0 0 0 0 1.1M183.7 121.4v2.3h1.9v-2.3M183.7 120v.3"/>
<path d="M183.8 129.3h.1M183.8 129.5l-.6 .2M183.8 129.2l-1.6 .6M183.8 129.2h.1M183.8 129.3l-1.6 .6M183.8 126.4l-.5-.1-.2 1.3 .5 .1 .5-2.5-.5-.2-.3 1.3 .6 .1M183.8 129.2l-2.3 16.2M183.8 128.7l.1 .1M183.9 128.9h.1M183.9 129.2l-2.4 16.3M183.9 128.8l-.1 .4h.1l.1-.3M183.9 128.9l-.1 .3"/>
<path d="M183.9 128.7l.3 .1M183.9 128.7l.4 .3M183.9 128.7h.1M183.9 128.7v.1M184.1 128.9l-2.5 16.6M184.1 128.9v.1M184.1 125.1h.1M184.1 129l.1 .3M184.1 129l-2.4 16.5M184.2 128.9v.4M184.2 129.3l-2.3 16.2 2.3-16.2M184.2 129.3h.1"/>
<path d="M184.2 128.8l.1 .2M184.2 128.8h.1M184.3 129l-.1 .2 .1-.2M185 124.1v.3M185 124.1a.44 .44 0 0 0-.7-.2 .44 .44 0 0 0 0 .7 .44 .44 0 0 0 .7-.2M185.6 123.7a.9 .9 0 0 1 0 1.1h-1.9M185.6 120v.3M185.6 123.8a.45 .45 0 0 0-.3 .4 .45 .45 0 0 0 .3 .5M186 121l-.2 .1M186.1 120.7v.1M186.1 120.8l-.1 .2M186.2 120.6l-.1 .1"/>
</g>
<!-- layer: CENTER -->
<path d="M63.5 127v3.2M63.5 131.3v1.1M63.5 133.5v5.6M76.9 127v3.6M76.9 131.7v1.2M76.9 134v5.6M60.4 141.8h6M63.5 140.2v1.2M63.5 142.5v3.2M76.9 140.7v1.1M76.9 142.9v3.6" fill="none" stroke="#000" stroke-width=".25"/>
<!-- layer: 1 -->
<path d="M193.8 122.5l.5 .3-1.1 1.3z" fill="#000" stroke="#000" stroke-width=".21"/>
<!-- layer: 2 -->
<g fill="none" stroke="#000" stroke-width=".25">
<path d="M172.3 18.9v2.3M172.8 19.9l1 1.3M173.8 18.9l-1.5 1.5M175.9 19.2a.84 .84 0 0 0-.8-.3 .84 .84 0 0 0-.7 .5l.3 .4 .8 .3a.54 .54 0 0 1 .4 .4 .54 .54 0 0 1-.2 .5 1.02 1.02 0 0 1-1.3-.2M178.9 18.9v2.3h1.3M180.9 19.3l.6-.4v2.3M184 18.9h-1l-.1 1a.79 .79 0 0 1 1.1 0 .79 .79 0 0 1-.1 1.1 .79 .79 0 0 1-1.2-.3M186.1 18.9h-1l-.1 1a.79 .79 0 0 1 1.2 0 .79 .79 0 0 1-.2 1.1 .79 .79 0 0 1-1.1-.3M187.3 19.3l.5-.4v2.3M178.1 32.2h-1.6l1.1-1.5v2.2M178.3 28.2h-1.6l1.1-1.5v2.3M179 30.8a.75 .75 0 0 1 1.1 .3 1.84 1.84 0 0 1-.3 1.7 .74 .74 0 0 1-1-.3 1.84 1.84 0 0 1 .2-1.7z"/>
<path d="M179.1 26.8a.72 .72 0 0 1 1.1 .4 1.84 1.84 0 0 1-.2 1.7 .75 .75 0 0 1-1.1-.4 1.77 1.77 0 0 1 .2-1.7zM180.9 31.9l.5-.4 .6 .1 .1 1.3M180.9 31.5v1.4M181.1 27.9l.5-.4 .5 .1 .1 1.4M181.1 27.5v1.5M182.1 31.9l.5-.4 .5 .1 .1 1.3M182.2 27.9l.5-.4 .6 .1 .1 1.4M184.1 31.9l.5-.4 .6 .1 .1 1.3M184.1 31.5v1.4M184.2 27.9l.6-.4 .5 .1 .1 1.4M184.2 27.5v1.5M185.3 31.9l.5-.4 .5 .1 .1 1.3"/>
<path d="M185.4 27.9l.5-.4 .6 .1 .1 1.4M178.3 46a2.31 2.31 0 0 1 0 3.4M190.8 47.9h-1.6l1-1.5v2.2M191.5 46.5a.46 .46 0 0 0 .2 .8 .95 .95 0 0 1 1.1 .9 .75 .75 0 0 1-1 .4 .75 .75 0 0 1-.4-.9l1.2-.6 .1-.4a.85 .85 0 0 0-1.2-.2zM193.8 46.5a.71 .71 0 0 1 1 .3 1.84 1.84 0 0 1-.2 1.7 .72 .72 0 0 1-1.1-.3 1.89 1.89 0 0 1 .3-1.7zM195.7 47.6l.5-.5 .5 .2 .1 1.3M195.7 47.1v1.5M196.8 47.6l.6-.5 .5 .2 .1 1.3M198.9 47.6l.5-.5 .5 .2 .1 1.3M198.9 47.1v1.5M200 47.6l.5-.5 .6 .2 .1 1.3M207.6 47.9h-1.6l1.1-1.5v2.2"/>
<path d="M209.4 46.4h-1.1l-.1 1a.79 .79 0 0 1 1.2-.1 .79 .79 0 0 1-.1 1.2 .79 .79 0 0 1-1.2-.3M211.6 46.7a.64 .64 0 0 0-.9-.2 1.76 1.76 0 0 0 0 2 .69 .69 0 0 0 1-.3 .69 .69 0 0 0-.5-.9 .69 .69 0 0 0-.8 .6M214.4 47.4v.2a.47 .47 0 0 1-.8 .2l-.8-.4-.2 .1-.1 .5M216.4 46.4h-1l-.1 1a.79 .79 0 0 1 1.1-.1 .79 .79 0 0 1-.1 1.2 .79 .79 0 0 1-1.1-.3M217.6 46.5a.74 .74 0 0 1 1.1 .3 1.84 1.84 0 0 1-.2 1.7 .74 .74 0 0 1-1.1-.3 1.89 1.89 0 0 1 .2-1.7zM221 47.9h-1.6l1.1-1.5v2.2M221.6 47.6l.6-.5 .5 .2 .1 1.3M221.6 47.1v1.5M222.8 47.6l.5-.5 .6 .2 .1 1.3M224.8 47.6l.6-.5 .5 .2 .1 1.3M224.8 47.1v1.5M226 47.6l.5-.5 .6 .2 .1 1.3"/>
<path d="M270.8 48.4v.2zM284.9 40.6h.2z"/>
</g>
<text font-size="9.7" x="16.3" y="24.4">CL-373</text>
<g font-size="5.3">
<text x="46.6" y="49.4" transform="rotate(-90 46.6 49.4)">75</text>
<text x="67.4" y="107.6">180</text>
<text x="109" y="137.9" transform="rotate(-90 109 137.9)">325</text>
<text x="208.8" y="159.5" transform="rotate(-90 208.8 159.5)">700</text>
<text x="109" y="172.9" transform="rotate(-90 109 172.9)">435</text>
<text x="9.9" y="201.1">※ 캐드도면 라인은 참고 이미지이므로 실물과 비교 시 직선이 아닐 수 있습니다..</text>
</g>
<g font-size="4.9">
<text x="67" y="39.2">480</text>
<text x="100.5" y="66" transform="rotate(-90 100.5 66)">430</text>
<text x="67" y="71.6" transform="rotate(-90 67 71.6)">290</text>
<text x="73" y="79">460</text>
<text x="155.6" y="103.4">DL L5310</text>
<text x="199" y="113.9">TFL901Q</text>
<text x="47.3" y="124.5" transform="rotate(-90 47.3 124.5)">60</text>
<text x="100.2" y="130.9" transform="rotate(-90 100.2 130.9)">179</text>
<text x="104.1" y="134.4" transform="rotate(-90 104.1 134.4)">250</text>
<text x="42.7" y="139.7" transform="rotate(-90 42.7 139.7)">370</text>
<text x="196.5" y="139.3">R1/2</text>
<text x="197.6" y="145.3">32</text>
<text x="82.2" y="160.5">DL P4010</text>
<text x="104.1" y="157" transform="rotate(-90 104.1 157)">510</text>
<text x="113.9" y="156.6" transform="rotate(-90 113.9 156.6)">760</text>
<text x="145.3" y="157">DL P4020</text>
<text x="144.3" y="165.5">DL P4036</text>
<text x="177.4" y="165.1">220</text>
</g>
<g font-size="3.7">
<text x="13.4" y="194.2">주의</text>
<text x="24.7" y="194.2">카운터 설치부 도기허용차는</text>
<text x="81.1" y="194.2">이므로 반드시 실측 확인 후 시공하십시오</text>
<text x="16.1" y="199.8">캐드도면 라인은 참고 이미지이므로 실물과 비교 시 직선이 아닐 수 있습니다</text>
</g>
<g font-size="3">
<text x="188.8" y="21.2">위생도기 기준에 따라</text>
<text x="172" y="25">실 제품 치수는 아래와 같은 도기 허용공차 내에서 변할 수 있습니다.</text>
<text x="172.3" y="29">①</text>
<text x="187" y="29">미만 : ±2mm</text>
<text x="212.8" y="29">(KS)</text>
<text x="172.2" y="32.9">②</text>
<text x="186.9" y="32.9">이상 : ±5%</text>
<text x="213.1" y="32.9">(KS)</text>
<text x="171.8" y="40.8">※정확한 시공을 위해서 반드시 제품 사이즈를 실측하고 시공하여 주시기 바랍니다</text>
<text x="172.2" y="36.9">③ 최대 허용공차 : ±25mm</text>
<text x="212.9" y="36.9">(KS)</text>
<text x="171.9" y="48.6">예시</text>
<text x="181.8" y="48.6">길이</text>
<text x="201.6" y="48.6">은</text>
<text x="227.6" y="48.6">까지의 치수 허용차를 가집니다</text>
</g>
</svg>
